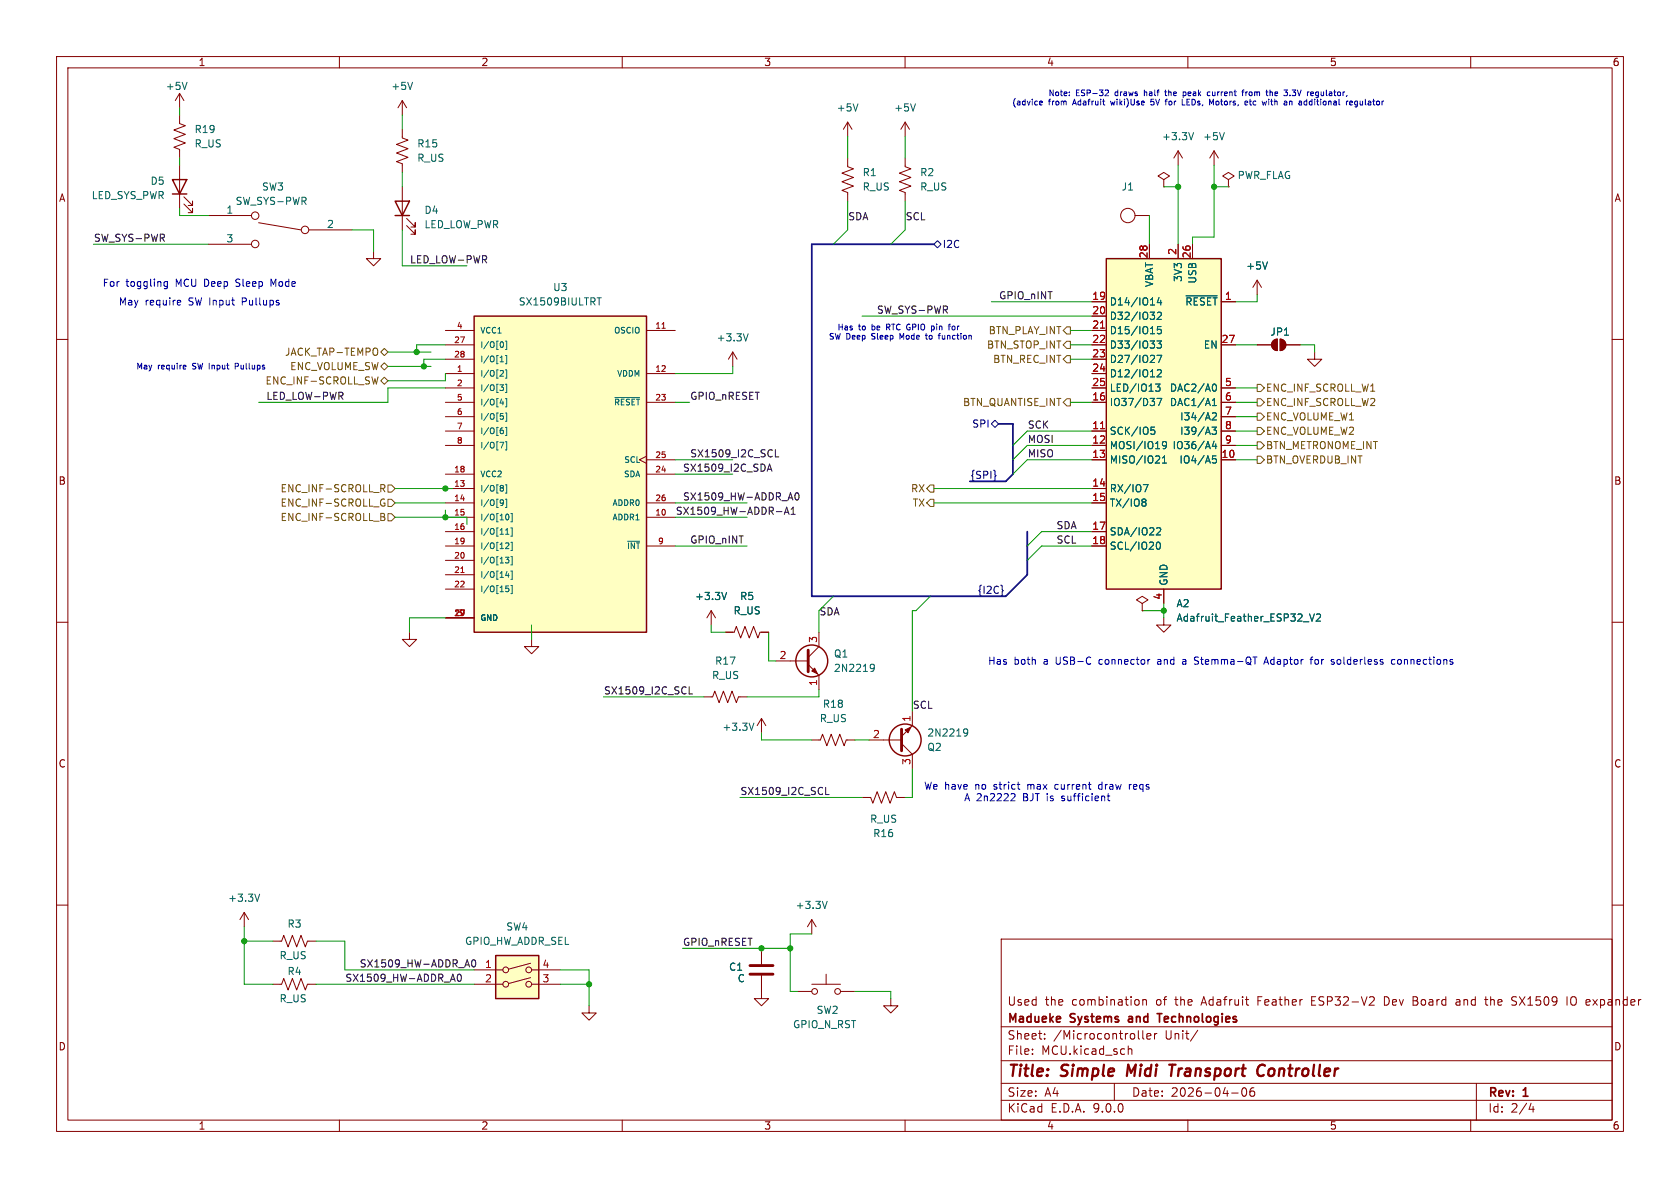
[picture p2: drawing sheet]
<svg xmlns="http://www.w3.org/2000/svg" width="297mm" height="210mm" viewBox="0 0 297 210" stroke-linecap="round" stroke-linejoin="round" font-family="sans-serif">
<g fill="none" stroke="#840000" stroke-width=".18">
<path d="M10 10h277v190h-277zM12 12h273v186h-273zM60 10v2M71.1 17.8v2.5M71.1 17.8l-.7 1.3M71.1 17.8l.8 1.3M110 10v2M160 10v2M210 10v2M260 10v2M71.1 22.9v1.5l1 .4-2 .7 2 .8-2 .8 2 .7-2 .8 1 .4v1.5M71.1 33v7.6"/>
<path d="M71.9 39.9l1.5 1.5v-.8v.8h-.8M71.9 38.6l1.5 1.5v-.7v.7h-.8M149.9 21.6l-.8 1.3M149.9 21.6l.7 1.3M149.9 21.6v2.5M160 21.6l-.7 1.3M160 21.6l.8 1.3M160 21.6v2.5M200.7 38.1h2.5M10 60h2M232.4 62.2v1.3h1.3l-1.3 1.3-1.3-1.3h1.3M285 60h2"/>
<path d="M10 110h2M125.7 108l-.7 1.2M125.7 108l.8 1.2M125.7 108v2.5M205.7 109.2v1.3h1.3l-1.3 1.3-1.2-1.3h1.2M285 110h2M10 160h2M104.1 177.8v1.3h1.3l-1.3 1.2-1.2-1.2h1.2M134.6 172.5v4h1.3l-1.3 1.3-1.3-1.3h1.3M134.6 167.6v2.8M177 166h108v32h-108zM202 176.7v1"/>
<path d="M202 176.8l.2-.1 .4 .1 .1 .9M231.9 176.9h.5M232.6 176.2h-.7v1.5h.7M242 177.7h1M242.9 176.3v.5M245.1 176.2h-.4v1.5h.4M249.8 176.9h.5M249.8 177.7h.6M249.8 176.2h.5M257.5 176.8h.5M258 177.1h-.4a.29 .29 0 0 0-.2 .3 .29 .29 0 0 0 .2 .3h.4M262.5 176.7h.5"/>
<path d="M262.7 176.2v1.3l.3 .2M267.4 176.8l.6 .3 .1 .2-.1 .3-.5 .1M267.4 176.3h.7M277 176.2v1.5M278.3 176.2a.5 .5 0 0 0-.6 .5v.5a.5 .5 0 0 0 .6 .5M285 160h2M60 198v2M110 198v2M160 198v2M177 194.5h108M177 191.5h108M177 187.5h108"/>
<path d="M177 181.5h108M182.5 186.3v.1M182.5 185.5v.1M184.7 183.6v.1M184.7 182.8v.1M197 191.5v3M199.5 184.9v1.5M199.5 185.5l.2-.1 .3 .1 .1 .9M201.2 182.2v1.3l.3 .2M202 182.2v1.3l.2 .2M202.7 183.2l.8-.1-.1-.3-.4-.1-.3 .2 .1 .7h.6M204.1 182.7v1"/>
<path d="M204.5 182.7l-.3 .1-.1 .2M210 198v2M211.7 182.1l-1.2 2M217.7 193.2h1.2M219.7 192.4a.81 .81 0 0 0 .3 1.4l.2-.1 .2-.5-.2-.8M221.2 192.4a1.17 1.17 0 0 0-.1 1.3h.6l.1-.5-.3-.3h-.4l-.1 .3M260 198v2M261 191.5v6.5M270.7 195l-.4 1.1h.9M271 195.6v1"/>
<circle cx="199.4" cy="38.1" r="1.27"/>
</g>
<path d="M199.5 188.2l-.3 2M206.7 188.2h1.1M207.3 188.2l-.3 2M223.4 190a.73 .73 0 0 1-.8 .1M223.6 188.4a.69 .69 0 0 0-1 .1" fill="none" stroke="#840000" stroke-width=".4"/>
<path d="M204.6 179.2h.8M205 179.2v1.5M199.6 180.2v.4" fill="none" stroke="#840000" stroke-width=".3"/>
<path d="M72.9 14.5l-.4 1.3M151.7 18.4l-.4 1.2M161.8 18.4l-.4 1.2M128.5 104.7l-.5 1.3" fill="none" stroke="#006464" stroke-width=".18"/>
<path d="M69.8 35.6h2.6l-1.3 2.5zM69.8 38.1h2.6" fill="none" stroke="#840000" stroke-width=".25"/>
<path d="M132.6 170.7h4.1M132.6 172.2h4.1" fill="none" stroke="#840000" stroke-width=".51"/>
<path d="M195.6 45.7h20.3v58.4h-20.3z" fill="#ffffc2"/>
<path d="M30.5 31.8h2.5l-1.3 2.5zM30.5 34.3h2.5M195.6 45.7h20.3v58.4h-20.3z" fill="none" stroke="#840000" stroke-width=".25"/>
<g fill="none" stroke="#840000" stroke-width=".18">
<path d="M31.7 16.5l-.7 1.3M31.7 16.5l.8 1.3M31.7 16.5v2.6M31.7 20.3v1.5l1.1 .4-2.1 .8 2.1 .7-2.1 .8 2.1 .8-2.1 .7 1 .4v1.5M31.7 29.2v7.6M32.5 36.1l1.5 1.5v-.8v.8h-.7M32.5 34.8l1.5 1.5v-.7v.7h-.7M36.8 38.1h7.6M45.7 39.4l7.5 1.2M149.9 27.9v1.6l1 .3-2.1 .8 2.1 .8-2.1 .7 2.1 .8-2.1 .8 1.1 .3v1.6M160 27.9v1.6l1 .3-2 .8 2 .8-2 .7 2 .8-2 .8 1 .3v1.6M205.7 31.8l1.1-.7-1.1-.6-1 .6 1 .7v1.2"/>
<path d="M205.7 33h.1M208.3 26.7v2.5M208.3 26.7l-.8 1.2M208.3 26.7l.7 1.2M217.2 31.8l1-.7-1-.6-1 .6 1 .7v1.2M217.2 33h.1M36.8 43.2h7.6M54.6 40.6h7.6M66 44.5v1.2h1.3l-1.3 1.3-1.2-1.3h1.2M193 53.3h2.6M193 55.9h2.6M193 58.4h2.6"/>
<path d="M203.2 43.2v2.5M208.3 43.2v2.5M210.8 43.2v2.5M215.9 53.3h2.5M222.2 49.5l-.7 1.3M222.2 49.5l.8 1.3M222.2 49.5v2.6M226.3 59.9a1.02 1.02 0 0 1 1 1.1 1.02 1.02 0 0 1-1 1zM129.5 62.2l-.7 1.3M129.5 62.2l.8 1.3M129.5 62.2v2.6M193 61h2.6"/>
<path d="M193 63.5h2.6M193 66h2.6M193 68.6h2.6M193 71.1h2.6M193 76.2h2.6M193 78.7h2.6M215.9 61h2.5M215.9 68.6h2.5M215.9 71.1h2.5M215.9 76.2h2.5M215.9 78.7h2.5M215.9 73.7h2.5"/>
<path d="M222.2 61h2.6M225.1 60.2l.7-.3v2.1a1.02 1.02 0 0 1-.9-.7 1.02 1.02 0 0 1 .2-1.1zM227.3 61h2.6M193 81.3h2.6M193 86.4h2.6M193 88.9h2.6M193 94h2.6M193 96.5h2.6M215.9 81.3h2.5M72.4 111.8v1.2h1.3l-1.3 1.3-1.3-1.3h1.3M94 113v1.3h1.2l-1.2 1.3-1.3-1.3h1.3M205.7 104.1v2.6"/>
<path d="M124.5 123.2h1.5l.4-1 .7 2 .8-2 .8 2 .7-2 .8 2 .4-1h1.5M152.4 141h1.5l.4 1 .8-2 .7 2 .8-2 .8 2 .7-2 .4 1h1.5M43.2 161.3l-.8 1.3M43.2 161.3l.7 1.3M43.2 161.3v2.5M48.3 174h1.5l.4-1 .7 2 .8-2 .8 2 .7-2 .8 2 .4-1h1.5M48.3 166.4h1.5l.4-1 .7 2 .8-2 .8 2 .7-2 .8 2 .4-1h1.5M143.5 162.6l-.8 1.2M143.5 162.6l.8 1.2M143.5 162.6v2.5"/>
<circle cx="45.1" cy="38.1" r=".66"/>
<circle cx="45.1" cy="43.1" r=".66"/>
<circle cx="53.9" cy="40.6" r=".66"/>
</g>
<g fill="none" stroke="#006464" stroke-width=".18">
<path d="M33.1 14.5l-.5 1.3M211 23.4l-.4 1.3M132.3 59l-.5 1.3M204.6 55.3l.5-.1 .2 .4-.8 .9h.8M204.9 52.6l-.3 .9h.8M205.2 53.1v.8M205.3 57.7h-.6l-.1 .6 .2-.1 .4 .1 .1 .2v.4l-.2 .1-.5-.1M209.7 52.3h5.5M224.1 46.3l-.5 1.3M203.5 75.5h.6M203.5 76.1l.4-.1 .3 .2-.1 .5h-.6M204.3 67.9h.8l-.4 .5 .3 .1v.5l-.2 .2-.4-.1"/>
<path d="M204.5 60.3h.8l-.4 .5 .4 .1v.5l-.2 .1-.6-.1M204.5 62.8h.9l-.6 1.3M204.5 70.4h.9l-.6 1.3M204.6 65.5l.5-.2 .2 .4-.8 .9h.8M206.2 78.6l-.2 .2h-.3l-.2-.2 .1-.5 .4-.1 .2 .2a.84 .84 0 0 1-.3 1.1h-.3M214.3 75.5h.7l-.4 .5 .4 .1v.6l-.2 .1-.5-.1M214.3 73.1l.5-.1 .2 .3-.7 .9h.7M214.3 71.7h.7M214.3 70.8l.4-.4v1.3M214.6 67.9a.68 .68 0 0 1 .5 .6 .68 .68 0 0 1-.5 .7M214.6 78l-.3 .9h.8M214.9 78.5v.8"/>
<path d="M202.1 85.7h.9l-.6 1.2M202.1 88.2h.3l.2 .3-.2 .3M202.1 88.8h.3M202.4 88.8l.2 .2v.2l-.1 .2-.4 .1M204.5 93.4l.5-.1 .2 .4-.8 .9h.8M204.5 96l.2-.2a.68 .68 0 0 1 .5 .7 .68 .68 0 0 1-.5 .6l-.2-.1-.1-.4zM205.5 81.9h.7M205.5 81l.4-.4v1.3M214.4 81.1h.4l.2 .2-.1 .5h-.5M214.4 80.6h.6M230.4 109.9h1M231.5 108.5l.4 1.3 .5-1.3"/>
<path d="M232.7 108.7l.5-.2 .3 .4-.8 .9h.8M45.9 158.1l-.4 1.2M146.2 159.3l-.4 1.3"/>
</g>
<path d="M194.6 58h.7M194.6 75.8h.7" fill="none" stroke="#a90000" stroke-width=".18"/>
<g fill="#840000" stroke="#840000" stroke-width=".18">
<path d="M225.1 60.2l.7-.3v2.1a1.02 1.02 0 0 1-.9-.7 1.02 1.02 0 0 1 .2-1.1z"/>
<path d="M226.3 59.9a1.02 1.02 0 0 1 1 1.1 1.02 1.02 0 0 1-1 1z"/>
</g>
<path d="M87.6 168.9h7.6v7.6h-7.6z" fill="#ffffc2"/>
<g fill="none" stroke="#840000" stroke-width=".18">
<path d="M214.6 26.7l-.7 1.2M214.6 26.7l.8 1.2M214.6 26.7v2.5M128.3 111.8h1.5l.4-1.1 .7 2.1 .8-2.1 .8 2.1 .7-2.1 .8 2.1 .4-1h1.5M137.2 116.8h5.7M142.9 117.5l1.9 1.9v2.5M144.8 111.8v2.5l-1.9 1.9M134.6 127l-.7 1.3M134.6 127l.8 1.3M134.6 127v2.5M143.5 130.8h1.5l.4-1 .8 2 .7-2 .8 2 .8-2 .7 2 .4-1h1.5M153.7 130.8h5.7"/>
<path d="M159.4 131.4l1.9 2v2.5M161.3 125.7v2.6l-1.9 1.9M83.8 171.5h5.1M83.8 174h5.1M93.8 170.3l-3.9 1M93.8 172.8l-3.9 1.1M94 171.5h5.1M94 174h5.1"/>
<circle cx="89.4" cy="171.5" r=".51"/>
<circle cx="89.4" cy="174" r=".51"/>
<circle cx="93.5" cy="174" r=".51"/>
<circle cx="93.5" cy="171.5" r=".51"/>
</g>
<g fill="none" stroke="#840000" stroke-width=".25">
<path d="M87.6 168.9h7.6v7.6h-7.6z"/>
<circle cx="143.5" cy="116.8" r="2.82"/>
<circle cx="160" cy="130.8" r="2.82"/>
</g>
<path d="M216.4 23.4l-.4 1.3M154 117.5l.3-.1 .2 .1a.84 .84 0 0 1-.3 1.2h-.2M154.6 118l-.3 .2-.3-.1M133.3 127.8l-.4 1.3M170.5 128.9l.3-.1 .2 .2a.84 .84 0 0 1-.3 1.1h-.2M171.1 129.4l-.3 .2h-.3" fill="none" stroke="#006464" stroke-width=".18"/>
<path d="M142.9 114.9v3.8M159.4 128.9v3.8" fill="none" stroke="#840000" stroke-width=".51"/>
<g fill="#840000" stroke="#840000" stroke-width=".18">
<path d="M160 129l1-.5-.5 1z"/>
<path d="M143.5 118.6l.5-.5 .5 1z"/>
</g>
<path d="M83.8 55.9h30.5v55.9h-30.5z" fill="#ffffc2"/>
<path d="M83.8 55.9h30.5v55.9h-30.5z" fill="none" stroke="#840000" stroke-width=".25"/>
<g fill="none" stroke="#840000" stroke-width=".18">
<path d="M78.7 58.4h5.1M114.3 58.4h5.1M193 58.4h2.6M193 53.3h2.6M193 55.9h2.6M203.2 43.2v2.5M208.3 43.2v2.5M210.8 43.2v2.5M215.9 53.3h2.5M78.7 66h5.1M78.7 71.1h5.1M78.7 61h5.1"/>
<path d="M78.7 63.5h5.1M78.7 68.6h5.1M78.7 73.7h5.1M78.7 76.2h5.1M78.7 78.7h5.1M114.3 66h5.1M114.3 71.1h5.1M193 66h2.6M193 71.1h2.6M193 61h2.6M193 63.5h2.6M193 68.6h2.6"/>
<path d="M193 76.2h2.6M193 78.7h2.6M215.9 71.1h2.5M215.9 61h2.5M215.9 68.6h2.5M215.9 73.7h2.5M215.9 76.2h2.5M215.9 78.7h2.5M222.2 61h2.6M227.3 61h2.6M78.7 83.8h5.1M78.7 88.9h5.1"/>
<path d="M78.7 91.4h5.1M78.7 96.5h5.1M78.7 86.4h5.1M78.7 94h5.1M78.7 99.1h5.1M114.3 80.6l-1.3 .7 1.3 .6M114.3 81.3h5.1M114.3 83.8h5.1M114.3 88.9h5.1M114.3 91.4h5.1M114.3 96.5h5.1M193 81.3h2.6"/>
<path d="M193 88.9h2.6M193 96.5h2.6M193 86.4h2.6M193 94h2.6M215.9 81.3h2.5M78.7 101.6h5.1M78.7 104.1h5.1M78.7 109.2h5.1M128.3 111.8h1.2M134.6 111.8h1.3M201.9 106.7l1-.7-1-.6-1 .6 1 .7v1.3M201.9 108h.1"/>
<path d="M205.7 104.1v2.6M134.6 167.6v2.8M134.6 172.5v2.8M141 175.3h2.5M143.5 174h5.1M146 172.2v1.8M148.6 175.3h2.5M157.5 176.5v1.3h1.2l-1.2 1.3-1.3-1.3h1.3"/>
<circle cx="144" cy="175.3" r=".51"/>
<circle cx="148.1" cy="175.3" r=".51"/>
</g>
<path d="M117 58h.6M194.6 58h.7M194.6 75.8h.7M81.5 101.2h.6" fill="none" stroke="#a90000" stroke-width=".18"/>
<g fill="none" stroke="#006464" stroke-width=".18">
<path d="M105.6 52.6h.7M105.9 52.6v1.3M204.6 55.3l.5-.1 .2 .4-.8 .9h.8M204.9 52.6l-.3 .9h.8M205.2 53.1v.8M205.3 57.7h-.6l-.1 .6 .2-.1 .4 .1 .1 .2v.4l-.2 .1-.5-.1M209.7 52.3h5.5M224.1 46.3l-.5 1.3M88.4 68h.6l-.3 .4 .3 .1v.3l-.2 .2h-.3M88.4 78.2h.6l-.4 1M88.4 64h.6M88.4 71.2h.6"/>
<path d="M88.5 73.1h.5M88.6 65.5h.3l.1 .3-.6 .7h.6M88.6 73.5h.2l.2 .2v.3l-.4 .1M88.6 76l.4 .2v.4l-.4 .1M88.6 63.1l.1-.2v1.1M88.7 60.4a.54 .54 0 0 1 .3 .5 .54 .54 0 0 1-.3 .5M88.9 70.9v.7M88.9 75.6l-.3 .1M89.3 60.3h.3v1.5h-.3M89.3 62.8h.3v1.5h-.3M89.3 65.4h.3v1.4h-.3M89.3 67.9h.3v1.5h-.3"/>
<path d="M89.3 70.5h.3v1.4h-.3M89.3 73h.3v1.5h-.3M89.3 75.5h.3v1.5h-.3M89.3 78.1h.3v1.4h-.3M108.7 70.3h4.4M203.5 75.5h.6M203.5 76.1l.4-.1 .3 .2-.1 .5h-.6M204.3 67.9h.8l-.4 .5 .3 .1v.5l-.2 .2-.4-.1M204.5 70.4h.9l-.6 1.3M204.5 60.3h.8l-.4 .5 .4 .1v.5l-.2 .1-.6-.1M204.5 62.8h.9l-.6 1.3M204.6 65.5l.5-.2 .2 .4-.8 .9h.8"/>
<path d="M206.2 78.6l-.2 .2h-.3l-.2-.2 .1-.5 .4-.1 .2 .2a.84 .84 0 0 1-.3 1.1h-.3M214.3 75.5h.7l-.4 .5 .4 .1v.6l-.2 .1-.5-.1M214.3 73.1l.5-.1 .2 .3-.7 .9h.7M214.3 71.7h.7M214.3 70.8l.4-.4v1.3M214.6 67.9a.68 .68 0 0 1 .5 .6 .68 .68 0 0 1-.5 .7M214.6 78l-.3 .9h.8M214.9 78.5v.8M88.6 85.8l.4 .2-.2 .2M88.6 88.3l.4 .1v.5l-.2 .4-.3 .1M88.6 86.2h.2M88.8 86.2l.2 .4-.4 .2"/>
<path d="M89 88.8l-.4 .2M89.3 85.7h.3v1.5h-.3M89.3 88.2h.3v1.5h-.3M89.3 98.5h.7l-.4 .4 .3 .1 .1 .3-.2 .2h-.3M89.4 94.4h.6M89.4 96h.4l.2 .3-.7 .7h.7M89.5 91l.1-.1a.54 .54 0 0 1 .4 .5 .54 .54 0 0 1-.4 .5l-.1-.1M89.5 93.7l.2-.3v1M90.3 90.8h.2v1.4h-.2M90.3 93.3h.2v1.5h-.2M90.3 95.9h.2v1.4h-.2M90.3 98.4h.2v1.5h-.2"/>
<path d="M111 95.7h2.1M202.1 85.7h.9l-.6 1.2M202.1 88.2h.3l.2 .3-.2 .3M202.1 88.8h.3M202.4 88.8l.2 .2v.2l-.1 .2-.4 .1M204.5 93.4l.5-.1 .2 .4-.8 .9h.8M204.5 96l.2-.2a.68 .68 0 0 1 .5 .7 .68 .68 0 0 1-.5 .6l-.2-.1-.1-.4zM205.5 81.9h.7M205.5 81l.4-.4v1.3M214.4 81.1h.4l.2 .2-.1 .5h-.5M214.4 80.6h.6M89.4 104h.4l.2 .2-.1 .4h-.5"/>
<path d="M89.4 103.6h.5M89.6 101l-.2 .7h.6M89.9 101.4v.7M90.3 100.9h.2v1.5h-.2M90.3 103.5h.2v1.4h-.2M128.5 104.7l-.5 1.3M230.4 109.9h1M231.5 108.5l.4 1.3 .5-1.3M232.7 108.7l.5-.2 .3 .4-.8 .9h.8"/>
</g>
<path d="M165.7 42.5l.7 .7-.7 .6-.6-.6zM175.3 74.9l.6-.6 .6 .6-.6 .7zM176 84l.1 .1-.1 .1M177.2 104.2l.2 .2-.2 .2" fill="none" stroke="#000084" stroke-width=".18"/>
<g fill="none" stroke="#725600" stroke-width=".18">
<path d="M188.6 57.8h.6v1.3h-.6l-.6-.7zM66.6 61.6a.9 .9 0 0 1 0 1.1M66.8 66.6l-.3 1.3-.2-.9M67.3 62.2l.6-.6 .7 .6-.7 .7zM67.3 67.3l.6-.6 .7 .6-.7 .6zM67.3 64.8l.6-.7 .7 .7-.7 .6zM188.6 60.3h.6v1.3h-.6l-.6-.6zM188.6 62.9h.6v1.2h-.6l-.6-.6zM188.6 70.5h.6v1.3h-.6l-.6-.7zM222.2 75.6h.7l.6 .6-.6 .6h-.7zM222.2 70.5h.7l.6 .6-.6 .7h-.7zM222.2 78.1h.7l.6 .6-.6 .7h-.7z"/>
<path d="M222.2 73h.7l.6 .7-.6 .6h-.7zM222.2 67.9h.7l.6 .7-.6 .6h-.7zM67.3 85.7h.5l.2 .2-.1 .4h-.6M67.3 90.7l.6 .2 .1 .2-.3 .3M67.3 91.4h.4M67.5 88.3h.5M67.6 86.3l.4 .6M67.7 91.4l.3 .2v.3l-.7 .1M67.8 88.9h.2v.5l-.2 .1-.3-.1M68.6 90.8h.6l.6 .6-.6 .7h-.6zM68.6 85.7h.6l.6 .7-.6 .6h-.6zM68.6 88.3h.6l.6 .6-.6 .6h-.6z"/>
<path d="M164.5 85.7h.6v1.3h-.6l-.7-.6zM164.5 88.3h.6v1.2h-.6l-.7-.6zM222.2 80.6h.7l.6 .7-.6 .6h-.7z"/>
</g>
<g fill="none" stroke="#0f0f0f" stroke-width=".18">
<path d="M137.1 79.5v1.3h.6M135.6 83.3l.5-1.3 .4 1.3M135.7 82.9h.7M137.3 90.4h.9M138.7 90.9l.4-1.2 .4 1.2M138.8 90.6h.6M139.9 90.9h.7M139.9 90l.3-.3v1.2M140.6 87.2l.2-.1a.68 .68 0 0 1 .5 .7 .68 .68 0 0 1-.5 .6l-.2-.1-.1-.4zM121.8 121.4v1.3h.6M146 139.2v1.3h.6M81 172.3l.1-.1a.68 .68 0 0 1 .5 .6 .68 .68 0 0 1-.5 .7 .84 .84 0 0 1-.1-1.2z"/>
<path d="M83.5 169.8l.2-.1a.68 .68 0 0 1 .4 .6 .68 .68 0 0 1-.4 .6l-.2-.1-.1-.3z"/>
</g>
<path d="M165.1 43.2h-21.6v62.2h34.3l3.8-3.8v-7.6M176.5 74.9h2.6v8.9l-1.3 1.3h-6.4" fill="none" stroke="#000084" stroke-width=".3"/>
<g fill="none" stroke="#009600" stroke-width=".18">
<path d="M31.7 19.1v1.2M31.7 36.8v1.3h5.1M31.7 27.9v1.3M71.1 20.3v2.6M71.1 30.5v2.5M149.9 24.1v3.8M149.9 35.6v5l-2.6 2.6M160 24.1v3.8M160 35.6v5l-2.5 2.6M203.2 38.1v5.1M205.7 33h2.6M208.3 29.2v14"/>
<path d="M214.6 29.2v12.7h-3.8v1.3M214.6 33h2.6M16.5 43.2h20.3M62.2 40.6h3.8v3.9M71.1 40.6v6.4h11.4M152.4 55.9h40.6M175.3 53.3h17.7M189.2 58.4h3.8M222.2 52.1v1.2h-3.8M68.6 62.2h7.6M68.6 64.8h7.6M78.7 68.6h-10.1v2.5h-22.9"/>
<path d="M78.7 61h-5v1.2M78.7 63.5h-3.8v1.3M78.7 66v1.3h-10.1M119.4 71.1h2.5M129.5 64.8v1.2h-10.1M189.2 71.1h3.8M189.2 61h3.8M189.2 63.5h3.8M193 78.7h-11.4l-2.5 2.6M193 76.2h-11.4l-2.5 2.5M218.4 73.7h3.8M218.4 71.1h3.8"/>
<path d="M218.4 78.7h3.8M218.4 76.2h3.8M218.4 68.6h3.8M218.4 61h3.8M229.9 61h2.5v1.2M69.8 91.4h12.7v1.3M69.8 88.9h8.9M69.8 86.4h10.2M78.7 90.2v1.2M119.4 81.3h10.1M119.4 91.4h12.7M119.4 96.5h12.7"/>
<path d="M119.4 88.9h12.7M119.4 83.8h10.1M165.1 88.9h27.9M165.1 86.4h27.9M193 81.3h-11.4l-2.5 2.5M193 94h-8.9l-2.5 2.5M193 96.5h-8.9l-2.5 2.6M218.4 81.3h3.8M78.7 109.2h-6.3v2.6M94 110.5v2.5M125.7 110.5v1.3h2.6M135.9 111.8v5h1.3"/>
<path d="M147.3 105.4l-2.5 2.6v3.8M164.5 105.4l-2.6 2.6h-.6v17.7M201.9 108h3.8M205.7 106.7v2.5M106.7 123.2h17.8M134.6 129.5v1.3h8.9M144.8 121.9v1.3h-12.7M151.1 130.8h2.6M161.3 135.9v5.1h-1.3M130.8 141h21.6M43.2 163.8v10.2h5.1M43.2 166.4h5.1"/>
<path d="M55.9 174h27.9M55.9 166.4h5.1v5.1h22.8M99.1 174h5M99.1 171.5h5v6.3M120.6 167.6h19.1M143.5 165.1h-3.8v10.2h1.3M151.1 175.3h6.4v1.2"/>
</g>
<g fill="none" stroke="#0000c2" stroke-width=".18">
<path d="M183.8 18.4l.1 .2 .3-.1M183.8 18l.1-.1 .4 .1v.1l-.5 .1M189 16.8v.1M189 16.3v.1M194.9 17.9h.4M195.2 18.6h.1M195.4 16l.4-.1 .2 .3-.7 .7h.7M196.3 17.9l.2 .7M203.4 18.5l.4 .1M203.5 17.5l-.1 .5 .4-.1M205.9 16.2h.4M206 17.9h.3"/>
<path d="M206 15.9v.9l.3 .1M209 18.6h.5M209.2 16.3l.3-.1 .2 .2-.1 .5h-.4M209.2 16.2v1.1M213.6 16.2l.3 .1M213.9 16.9h-.3M214.2 18.3l.3-.8v1.1M219.5 16.2h.4M219.9 15.9l-.2 .1v.9M220.2 17.9h.3l.1 .2-.5 .1M220.3 16.2v.7M220.5 18.5l-.3 .1"/>
<path d="M220.5 16.2l-.2 .2M220.9 17.9h.3M221 17.5v.9l.2 .2M224.3 17.9v.7M224.3 17.5v.1M224.5 16.3h.4v.6M224.5 15.9v1M224.6 17.9h.4M228 17.9h.4v.7M228 16.8v.1M228.4 15.9h.7M228.4 16.8l.2 .1"/>
<path d="M231 17.5v1.1M231.6 17.9l-.1 .2v.3l.1 .2M232.6 17.2h.4M233 16.2l-.4 .2v.4l.4 .1M238.7 17.9v.6h.4M239.1 17.9v.2l-.5 .1M239.5 18v.5h.5M239.6 17.9h.4M240 17.9v.8l-.2 .2-.3-.1M29.6 49.8v1l-.3 .2h-.3M29.6 49.8h-.4l-.2 .2 .1 .6h.5M31.5 53.1h.4v.3l-.6 .1"/>
<path d="M31.9 53.9h-.4M48.3 50.3l-.4-.9v1.2M156.7 57.8h.4M157.1 57.3h-.4v1M159.4 59.7l-.3-.8v1.1M163.6 59.3h.4M163.7 58.9v.9l.3 .2M164.8 57.6l.4 .2-.1 .4-.3 .1M166 59.1v.9M167.6 57.6h.4M168 57.3l-.2 .1M168.5 57.6l-.2 .2v.3l.2 .2"/>
<path d="M32.5 64.6h.3l.1 .2-.5 .1M32.8 65.2h-.3M41.6 64.8h.4M42 64.2h-.4v1M203.3 116.6h-.3M204.8 116.6h-.1M204.8 116.9l-.2 .2 .2 .3M209.5 116.6h-.4M209.5 116.9h-.3l-.2 .2 .1 .3h.4M211.4 116.8l.4 .1M211.4 116.2h.5M211.8 117.4h-.5"/>
<path d="M223.4 117.4l.5-1.2 .4 1.2M223.6 117.1h.6M231.6 116.6h.5M232.1 116.2l-.3 .1v1.1M232.7 116.6l-.3 .2v.4l.3 .2M235.8 117.1v.3M236.5 116.6l-.1 .2 .1 .6M246.6 116.6h-.4l-.2 .2 .1 .6h.5M247.5 116.6h-.3l-.1 .2v.5l.4 .1M179.8 138.7h.5M180.2 139.5h.1M186.7 138.7l-.2 .2v.4l.2 .2"/>
<path d="M194.7 138.7h-.4l-.1 .2 .1 .5 .4 .1M199.7 138.7v.8M200 138.7l-.3 .2M179.4 140.4v.4l-.7 .8h.8M195.7 140.7h.5M195.9 140.3v1.1l.3 .2"/>
</g>
<g fill="#009600" stroke="#009600" stroke-width=".18">
<circle cx="205.7" cy="108" r=".46"/>
<circle cx="208.3" cy="33" r=".46"/>
<circle cx="214.6" cy="33" r=".46"/>
<circle cx="74.9" cy="64.8" r=".46"/>
<circle cx="73.7" cy="62.2" r=".46"/>
<circle cx="139.7" cy="167.6" r=".46"/>
<circle cx="134.6" cy="167.6" r=".46"/>
<circle cx="78.7" cy="86.4" r=".46"/>
<circle cx="104.1" cy="174" r=".46"/>
<circle cx="78.7" cy="91.4" r=".46"/>
<circle cx="43.2" cy="166.4" r=".46"/>
</g>
<g font-size="2.8" fill="#840000">
<text x="178" y="190.9">Title:</text>
<text x="187.7" y="190.9">Simple</text>
<text x="200.1" y="190.9">Midi</text>
<text x="208.4" y="190.9">Transport</text>
<text x="224.7" y="190.9">Controller</text>
</g>
<g font-size="2.1" fill="#840000">
<text x="178" y="178">Used</text>
<text x="184.7" y="178">the</text>
<text x="189.5" y="178">combination</text>
<text x="204.5" y="178">of</text>
<text x="208.1" y="178">the</text>
<text x="212.9" y="178">Adafruit</text>
<text x="222.9" y="178">Feather</text>
<text x="232.5" y="178">ESP32-V2</text>
<text x="245.5" y="178">Dev</text>
<text x="250.8" y="178">Board</text>
<text x="258.6" y="178">and</text>
<text x="263.9" y="178">the</text>
<text x="268.7" y="178">SX1509</text>
<text x="278.6" y="178">IO expander</text>
<text x="178" y="184">Sheet:</text>
<text x="178" y="181.2">Madueke</text>
<text x="186.2" y="184">/Microcontroller</text>
<text x="189.3" y="181.2">Systems</text>
<text x="200.2" y="181.2">and</text>
<text x="206" y="181.2">Technologies</text>
<text x="206" y="184">Unit/</text>
<text x="178" y="186.7">File:</text>
<text x="184.1" y="186.7">MCU.kicad_sch</text>
<text x="178" y="196.9">KiCad</text>
<text x="178" y="194.1">Size:</text>
<text x="184.7" y="194.1">A4</text>
<text x="185.7" y="196.9">E.D.A.</text>
<text x="193.3" y="196.9">9.0.0</text>
<text x="200" y="194.1">Date:</text>
<text x="207" y="194.1">2026-04-06</text>
<text x="263" y="194.3">Rev:</text>
<text x="263" y="196.9">Id:</text>
<text x="267.1" y="196.9">2/4</text>
<text x="269.4" y="194.3">1</text>
</g>
<g font-size="1.8" fill="#840000">
<text x="35" y="11.9">1</text>
<text x="85" y="11.9">2</text>
<text x="135" y="11.9">3</text>
<text x="185" y="11.9">4</text>
<text x="235" y="11.9">5</text>
<text x="285" y="11.9">6</text>
<text x="10.3" y="35.9">A</text>
<text x="285.3" y="35.9">A</text>
<text x="10.3" y="85.9">B</text>
<text x="285.3" y="85.9">B</text>
<text x="10.3" y="135.9">C</text>
<text x="285.3" y="135.9">C</text>
<text x="10.3" y="185.9">D</text>
<text x="285.3" y="185.9">D</text>
<text x="35" y="199.9">1</text>
<text x="85" y="199.9">2</text>
<text x="135" y="199.9">3</text>
<text x="185" y="199.9">4</text>
<text x="235" y="199.9">5</text>
<text x="285" y="199.9">6</text>
</g>
<g font-size="1.8" fill="#006464">
<text x="29.2" y="16.1">+5V</text>
<text x="69.1" y="16.1">+5V</text>
<text x="34.3" y="23.7">R19</text>
<text x="147.8" y="19.9">+5V</text>
<text x="158" y="19.9">+5V</text>
<text x="34.3" y="26.3">R_US</text>
<text x="73.7" y="26.3">R15</text>
<text x="73.7" y="28.8">R_US</text>
<text x="205.3" y="25">+3.3V</text>
<text x="212.6" y="25">+5V</text>
<text x="16.1" y="35.4">LED_SYS_PWR</text>
<text x="26.5" y="32.9">D5</text>
<text x="46.2" y="33.9">SW3</text>
<text x="152.4" y="31.3">R1</text>
<text x="152.4" y="33.9">R_US</text>
<text x="162.6" y="31.3">R2</text>
<text x="162.6" y="33.9">R_US</text>
<text x="198.2" y="33.9">J1</text>
<text x="218.7" y="31.9">PWR_FLAG</text>
<text x="39.9" y="37.8">1</text>
<text x="41.6" y="36.4">SW_SYS-PWR</text>
<text x="57.7" y="40.4">2</text>
<text x="74.9" y="38">D4</text>
<text x="74.9" y="40.6">LED_LOW_PWR</text>
<text x="39.9" y="42.9">3</text>
<text x="220.2" y="47.9">+5V</text>
<text x="97.7" y="51.7">U3</text>
<text x="204.1" y="50.8" transform="rotate(-90 204.1 50.8)">VBAT</text>
<text x="209.1" y="49.9" transform="rotate(-90 209.1 49.9)">3V3</text>
<text x="211.7" y="50.2" transform="rotate(-90 211.7 50.2)">USB</text>
<text x="91.6" y="54.2">SX1509BIULTRT</text>
<text x="196.1" y="54.2">D14/IO14</text>
<text x="196.1" y="56.7">D32/IO32</text>
<text x="196.1" y="59.3">D15/IO15</text>
<text x="209.4" y="54.2">~{RESET}</text>
<text x="224.5" y="59.5">JP1</text>
<text x="126.6" y="60.6">+3.3V</text>
<text x="196.1" y="61.8">D33/IO33</text>
<text x="196.1" y="64.4">D27/IO27</text>
<text x="212.7" y="61.8">EN</text>
<text x="196.1" y="66.9">D12/IO12</text>
<text x="196.1" y="69.4">LED/IO13</text>
<text x="196.1" y="72">IO37/D37</text>
<text x="206.7" y="69.4">DAC2/A0</text>
<text x="206.7" y="72">DAC1/A1</text>
<text x="196.1" y="77.1">SCK/IO5</text>
<text x="208.5" y="74.5">I34/A2</text>
<text x="208.5" y="77.1">I39/A3</text>
<text x="196.1" y="79.6">MOSI/IO19</text>
<text x="196.1" y="82.1">MISO/IO21</text>
<text x="207.2" y="79.6">IO36/A4</text>
<text x="208.4" y="82.1">IO4/A5</text>
<text x="196.1" y="87.2">RX/IO7</text>
<text x="196.1" y="89.8">TX/IO8</text>
<text x="196.1" y="94.8">SDA/IO22</text>
<text x="196.1" y="97.4">SCL/IO20</text>
<text x="122.8" y="106.3">+3.3V</text>
<text x="130.7" y="106.3">R5</text>
<text x="206.6" y="103.6" transform="rotate(-90 206.6 103.6)">GND</text>
<text x="207.9" y="107.5">A2</text>
<text x="129.6" y="108.8">R_US</text>
<text x="207.9" y="110.1">Adafruit_Feather_ESP32_V2</text>
<text x="126.3" y="117.7">R17</text>
<text x="147.3" y="116.4">Q1</text>
<text x="147.3" y="119">2N2219</text>
<text x="125.8" y="120.2">R_US</text>
<text x="145.4" y="125.3">R18</text>
<text x="127.6" y="129.4">+3.3V</text>
<text x="144.8" y="127.9">R_US</text>
<text x="163.8" y="130.4">2N2219</text>
<text x="163.8" y="132.9">Q2</text>
<text x="153.7" y="145.6">R_US</text>
<text x="154.3" y="148.2">R16</text>
<text x="40.2" y="159.6">+3.3V</text>
<text x="140.6" y="160.9">+3.3V</text>
<text x="50.7" y="164.2">R3</text>
<text x="82.1" y="167.2">GPIO_HW_ADDR_SEL</text>
<text x="89.4" y="164.7">SW4</text>
<text x="49.3" y="169.8">R_US</text>
<text x="50.7" y="172.6">R4</text>
<text x="128.8" y="171.8">C1</text>
<text x="130.3" y="173.8">C</text>
<text x="49.3" y="177.4">R_US</text>
<text x="144.3" y="179.4">SW2</text>
<text x="140.1" y="182">GPIO_N_RST</text>
</g>
<g font-size="1.8" fill="#0f0f0f">
<text x="149.9" y="39">SDA</text>
<text x="160" y="39">SCL</text>
<text x="16.5" y="42.8">SW_SYS-PWR</text>
<text x="72.4" y="46.6">LED_LOW-PWR</text>
<text x="176.5" y="53">GPIO_nINT</text>
<text x="154.9" y="55.5">SW_SYS-PWR</text>
<text x="47" y="70.8">LED_LOW-PWR</text>
<text x="121.9" y="70.8">GPIO_nRESET</text>
<text x="181.6" y="75.9">SCK</text>
<text x="120.6" y="83.5">SX1509_I2C_SDA</text>
<text x="121.9" y="80.9">SX1509_I2C_SCL</text>
<text x="181.6" y="78.4">MOSI</text>
<text x="181.6" y="80.9">MISO</text>
<text x="120.6" y="88.6">SX1509_HW-ADDR_A0</text>
<text x="119.4" y="91.1">SX1509_HW-ADDR-A1</text>
<text x="186.7" y="93.6">SDA</text>
<text x="121.9" y="96.2">GPIO_nINT</text>
<text x="186.7" y="96.2">SCL</text>
<text x="144.8" y="108.9">SDA</text>
<text x="106.7" y="122.8">SX1509_I2C_SCL</text>
<text x="161.3" y="125.4">SCL</text>
<text x="130.8" y="140.6">SX1509_I2C_SCL</text>
<text x="120.6" y="167.3">GPIO_nRESET</text>
<text x="61" y="173.6">SX1509_HW-ADDR_A0</text>
<text x="63.5" y="171.1">SX1509_HW-ADDR_A0</text>
</g>
<g font-size="1.8" fill="#000084">
<text x="166.6" y="44">I2C</text>
<text x="171.8" y="75.8">SPI</text>
<text x="171.4" y="84.7">{SPI}</text>
<text x="172.7" y="105.1">{I2C}</text>
</g>
<g font-size="1.8" fill="#a90000">
<text x="202.9" y="45.8" transform="rotate(-90 202.9 45.8)">28</text>
<text x="208" y="45.2" transform="rotate(-90 208 45.2)">2</text>
<text x="210.6" y="45.8" transform="rotate(-90 210.6 45.8)">26</text>
<text x="193" y="53.1">19</text>
<text x="216.5" y="53.1">1</text>
<text x="193" y="55.6">20</text>
<text x="193" y="58.2">21</text>
<text x="193" y="60.7">22</text>
<text x="193" y="63.2">23</text>
<text x="193" y="65.8">24</text>
<text x="215.9" y="60.7">27</text>
<text x="193" y="68.3">25</text>
<text x="193" y="70.9">16</text>
<text x="216.5" y="68.3">5</text>
<text x="216.5" y="70.9">6</text>
<text x="193" y="75.9">11</text>
<text x="216.5" y="73.4">7</text>
<text x="216.5" y="75.9">8</text>
<text x="193" y="78.5">12</text>
<text x="193" y="81">13</text>
<text x="215.9" y="81">10</text>
<text x="216.5" y="78.5">9</text>
<text x="193" y="86.1">14</text>
<text x="193" y="88.6">15</text>
<text x="193" y="93.7">17</text>
<text x="193" y="96.3">18</text>
<text x="205.5" y="106.1" transform="rotate(-90 205.5 106.1)">4</text>
<text x="144.5" y="113.7" transform="rotate(-90 144.5 113.7)">3</text>
<text x="137.7" y="116.6">2</text>
<text x="144.5" y="121.4" transform="rotate(-90 144.5 121.4)">1</text>
<text x="154.2" y="130.6">2</text>
<text x="161" y="127.7" transform="rotate(-90 161 127.7)">1</text>
<text x="161" y="135.3" transform="rotate(-90 161 135.3)">3</text>
<text x="85.7" y="171.2">1</text>
<text x="85.7" y="173.7">2</text>
<text x="95.8" y="171.2">4</text>
<text x="95.8" y="173.7">3</text>
</g>
<g font-size="1.8" fill="#0000c2">
<text x="18.1" y="50.9">For</text>
<text x="22.3" y="50.9">toggling</text>
<text x="31.2" y="50.9">MCU Deep</text>
<text x="42.2" y="50.9">Sleep</text>
<text x="48.5" y="50.9">Mode</text>
<text x="20.9" y="54.2">May</text>
<text x="25.6" y="54.2">require</text>
<text x="33.5" y="54.2">SW Input</text>
<text x="43.2" y="54.2">Pullups</text>
<text x="174.6" y="117.7">Has</text>
<text x="179.3" y="117.7">both</text>
<text x="184.6" y="117.7">a</text>
<text x="186.9" y="117.7">USB-C</text>
<text x="194.7" y="117.7">connector</text>
<text x="205.3" y="117.7">and</text>
<text x="209.9" y="117.7">a</text>
<text x="212.2" y="117.7">Stemma-QT</text>
<text x="224.8" y="117.7">Adaptor</text>
<text x="233.2" y="117.7">for</text>
<text x="237" y="117.7">solderless</text>
<text x="247.9" y="117.7">connections</text>
<text x="163.3" y="139.8">We have</text>
<text x="170.3" y="141.8">A 2n2222</text>
<text x="172.5" y="139.8">no</text>
<text x="176" y="139.8">strict</text>
<text x="181" y="141.8">BJT is</text>
<text x="182.1" y="139.8">max</text>
<text x="187.1" y="139.8">current</text>
<text x="188.2" y="141.8">sufficient</text>
<text x="195.1" y="139.8">draw</text>
<text x="200.7" y="139.8">reqs</text>
</g>
<g font-size="1.8" fill="#725600">
<text x="174.7" y="59.3">BTN_PLAY_INT</text>
<text x="50.3" y="63.1">JACK_TAP-TEMPO</text>
<text x="51.2" y="65.6">ENC_VOLUME_SW</text>
<text x="174.4" y="61.8">BTN_STOP_INT</text>
<text x="175.5" y="64.4">BTN_REC_INT</text>
<text x="46.8" y="68.2">ENC_INF-SCROLL_SW</text>
<text x="170.1" y="72">BTN_QUANTISE_INT</text>
<text x="223.7" y="72">ENC_INF_SCROLL_W2</text>
<text x="223.7" y="69.4">ENC_INF_SCROLL_W1</text>
<text x="223.7" y="77.1">ENC_VOLUME_W2</text>
<text x="223.7" y="74.5">ENC_VOLUME_W1</text>
<text x="223.7" y="79.6">BTN_METRONOME_INT</text>
<text x="223.7" y="82.1">BTN_OVERDUB_INT</text>
<text x="49.5" y="87.2">ENC_INF-SCROLL_R</text>
<text x="49.5" y="89.8">ENC_INF-SCROLL_G</text>
<text x="161" y="87.2">RX</text>
<text x="161.3" y="89.8">TX</text>
<text x="49.5" y="92.3">ENC_INF-SCROLL_B</text>
</g>
<g font-size="1.4" fill="#0000c2">
<text x="185.2" y="17.2">Note:</text>
<text x="190.2" y="17.2">ESP-32</text>
<text x="197.3" y="17.2">draws</text>
<text x="202.7" y="17.2">half</text>
<text x="206.7" y="17.2">the</text>
<text x="210.1" y="17.2">peak</text>
<text x="214.6" y="17.2">current</text>
<text x="221.1" y="17.2">from</text>
<text x="225.6" y="17.2">the</text>
<text x="229" y="17.2">3.3V</text>
<text x="233.3" y="17.2">regulator,</text>
<text x="178.8" y="18.8">(advice</text>
<text x="185.4" y="18.8">from</text>
<text x="189.9" y="18.8">Adafruit</text>
<text x="196.8" y="18.8">wiki)Use</text>
<text x="204.1" y="18.8">5V</text>
<text x="207" y="18.8">for</text>
<text x="210.2" y="18.8">LEDs,</text>
<text x="215.3" y="18.8">Motors,</text>
<text x="221.8" y="18.8">etc</text>
<text x="225.1" y="18.8">with</text>
<text x="229.2" y="18.8">an</text>
<text x="232.1" y="18.8">additional</text>
<text x="240.7" y="18.8">regulator</text>
<text x="148" y="58.6">Has</text>
<text x="151.8" y="58.6">to</text>
<text x="154.3" y="58.6">be</text>
<text x="157.1" y="58.6">RTC GPIO</text>
<text x="165.6" y="58.6">pin</text>
<text x="168.9" y="58.6">for</text>
<text x="24" y="65.5">May</text>
<text x="27.9" y="65.5">require</text>
<text x="34.2" y="65.5">SW Input</text>
<text x="42.2" y="65.5">Pullups</text>
<text x="146.4" y="60.2">SW Deep</text>
<text x="154.3" y="60.2">Sleep</text>
<text x="159.5" y="60.2">Mode</text>
<text x="164.4" y="60.2">to</text>
<text x="166.9" y="60.2">function</text>
</g>
<g font-size="1.4" fill="#a90000">
<text x="80.7" y="58.2">4</text>
<text x="115.7" y="58.2">11</text>
<text x="80.2" y="60.7">27</text>
<text x="80.2" y="63.2">28</text>
<text x="80.7" y="65.8">1</text>
<text x="115.7" y="65.8">12</text>
<text x="80.7" y="68.3">2</text>
<text x="80.7" y="70.9">5</text>
<text x="115.7" y="70.9">23</text>
<text x="80.7" y="73.4">6</text>
<text x="80.7" y="75.9">7</text>
<text x="80.2" y="83.6">18</text>
<text x="80.7" y="78.5">8</text>
<text x="115.7" y="81">25</text>
<text x="115.7" y="83.6">24</text>
<text x="80.2" y="86.1">13</text>
<text x="80.2" y="88.6">14</text>
<text x="115.7" y="88.6">26</text>
<text x="80.2" y="91.2">15</text>
<text x="80.2" y="93.7">16</text>
<text x="115.7" y="91.2">10</text>
<text x="80.2" y="96.3">19</text>
<text x="80.2" y="98.8">20</text>
<text x="80.2" y="101.3">21</text>
<text x="116.2" y="96.3">9</text>
<text x="80.2" y="103.9">22</text>
<text x="80.2" y="109">17</text>
<text x="80.7" y="109">3</text>
</g>
<g font-size="1.4" fill="#006464">
<text x="84.8" y="59.2">VCC1</text>
<text x="108.4" y="59.2">OSCIO</text>
<text x="84.8" y="61.7">I/O[0]</text>
<text x="84.8" y="64.2">I/O[1]</text>
<text x="84.8" y="66.8">I/O[2]</text>
<text x="84.8" y="69.3">I/O[3]</text>
<text x="84.8" y="71.9">I/O[4]</text>
<text x="108.4" y="71.9">~{RESET}</text>
<text x="109" y="66.8">VDDM</text>
<text x="84.8" y="74.4">I/O[5]</text>
<text x="84.8" y="76.9">I/O[6]</text>
<text x="84.8" y="79.5">I/O[7]</text>
<text x="110.2" y="82">SCL</text>
<text x="84.8" y="84.6">VCC2</text>
<text x="84.8" y="87.1">I/O[8]</text>
<text x="84.8" y="89.6">I/O[9]</text>
<text x="108.1" y="89.6">ADDR0</text>
<text x="110.2" y="84.6">SDA</text>
<text x="84.8" y="92.2">I/O[10]</text>
<text x="84.8" y="94.7">I/O[11]</text>
<text x="108.1" y="92.2">ADDR1</text>
<text x="84.8" y="97.3">I/O[12]</text>
<text x="84.8" y="99.8">I/O[13]</text>
<text x="110.7" y="97.3">~{INT}</text>
<text x="84.8" y="102.3">I/O[14]</text>
<text x="84.8" y="104.9">I/O[15]</text>
<text x="84.8" y="110">GND</text>
</g>
</svg>
